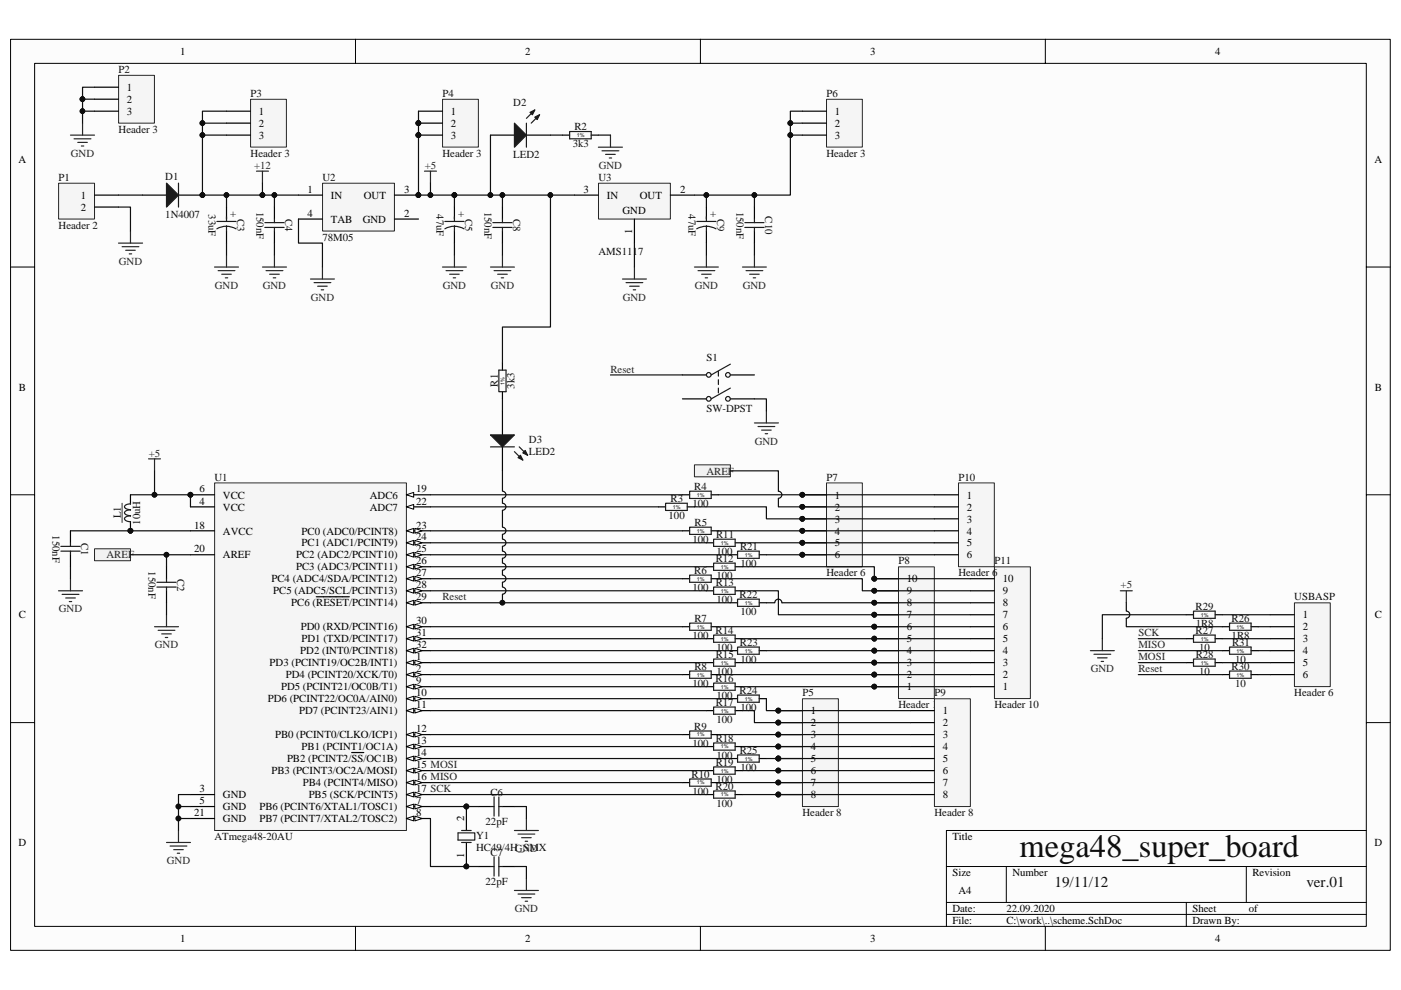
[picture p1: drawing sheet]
<svg xmlns="http://www.w3.org/2000/svg" width="297mm" height="210mm" viewBox="0 0 297 210" stroke-linecap="round" stroke-linejoin="round" font-family="sans-serif">
<path d="M2.3 8.4h292.5v193.2h-292.5z" fill="#fcfcfc"/>
<path d="M2.2 8.3h292.6v193.3h-292.6z" fill="none" stroke="#000" stroke-width=".21"/>
<path d="M7.4 13.5h282.3v183h-282.3z" fill="#fcfcfc"/>
<g fill="none" stroke="#000" stroke-width=".21">
<path d="M7.3 13.4h282.4v183.1h-282.4zM75.4 8.3v5.1M148.5 8.3v5.1M221.6 8.3v5.1M2.2 56.6h5.1M289.7 56.6h5.1M2.2 104.9h5.1M289.7 104.9h5.1M2.2 153.3h5.1M289.7 153.3h5.1M289.7 176.1h-89v20.4M75.4 196.5v5.1"/>
<path d="M148.5 196.5v5.1M200.7 183.8h89M200.7 191.4h89M200.7 194h89M213.4 183.8v7.6M221.6 196.5v5.1M251.5 191.4v5.1M264.2 183.8v7.6"/>
</g>
<path d="M45.5 102.4h40.7v73.7h-40.7z" fill="#f5f5f5"/>
<path d="M45.5 102.4h40.7v73.7h-40.7z" fill="none" stroke="#262626" stroke-width=".21"/>
<path d="M86.2 127.8h5.1" fill="none" stroke="#000" stroke-width=".25"/>
<path d="M86.2 127.8l1.5-.5v1.1z" fill="#fcfcfc"/>
<path d="M86.2 127.8l1.5-.5v1.1z" fill="none" stroke="#000" stroke-width=".21"/>
<path d="M88 127.3l1.5 .5-1.5 .6z" fill="#fcfcfc"/>
<path d="M88 127.3l1.5 .5-1.5 .6z" fill="none" stroke="#000" stroke-width=".21"/>
<path d="M67.1 126.6h7M86.2 132.9h5.1" fill="none" stroke="#000" stroke-width=".25"/>
<path d="M86.2 132.9l1.5-.5v1z" fill="#fcfcfc"/>
<path d="M86.2 132.9l1.5-.5v1z" fill="none" stroke="#000" stroke-width=".21"/>
<path d="M88 132.4l1.5 .5-1.5 .5z" fill="#fcfcfc"/>
<path d="M88 132.4l1.5 .5-1.5 .5z" fill="none" stroke="#000" stroke-width=".21"/>
<path d="M86.2 135.5h5.1" fill="none" stroke="#000" stroke-width=".25"/>
<path d="M86.2 135.5l1.5-.5v1z" fill="#fcfcfc"/>
<path d="M86.2 135.5l1.5-.5v1z" fill="none" stroke="#000" stroke-width=".21"/>
<path d="M88 135l1.5 .5-1.5 .5z" fill="#fcfcfc"/>
<path d="M88 135l1.5 .5-1.5 .5z" fill="none" stroke="#000" stroke-width=".21"/>
<path d="M86.2 138h5.1" fill="none" stroke="#000" stroke-width=".25"/>
<path d="M86.2 138l1.5-.5v1z" fill="#fcfcfc"/>
<path d="M86.2 138l1.5-.5v1z" fill="none" stroke="#000" stroke-width=".21"/>
<path d="M88 137.5l1.5 .5-1.5 .5z" fill="#fcfcfc"/>
<path d="M88 137.5l1.5 .5-1.5 .5z" fill="none" stroke="#000" stroke-width=".21"/>
<path d="M86.2 143.1h5.1" fill="none" stroke="#000" stroke-width=".25"/>
<path d="M86.2 143.1l1.5-.5v1z" fill="#fcfcfc"/>
<path d="M86.2 143.1l1.5-.5v1z" fill="none" stroke="#000" stroke-width=".21"/>
<path d="M88 142.6l1.5 .5-1.5 .5z" fill="#fcfcfc"/>
<path d="M88 142.6l1.5 .5-1.5 .5z" fill="none" stroke="#000" stroke-width=".21"/>
<path d="M40.4 104.9h5.1M40.4 171.1h5.1M86.2 171.1h5.1" fill="none" stroke="#000" stroke-width=".25"/>
<circle cx="40.4" cy="104.9" r=".49" fill="#0e0e0e" stroke="#0e0e0e" stroke-width=".21"/>
<path d="M86.2 171.1l1.5-.5v1z" fill="#fcfcfc"/>
<path d="M86.2 171.1l1.5-.5v1z" fill="none" stroke="#000" stroke-width=".21"/>
<path d="M88 170.6l1.5 .5-1.5 .5z" fill="#fcfcfc"/>
<path d="M88 170.6l1.5 .5-1.5 .5z" fill="none" stroke="#000" stroke-width=".21"/>
<path d="M86.2 173.6h5.1" fill="none" stroke="#000" stroke-width=".25"/>
<path d="M86.2 173.6l1.5-.5v1z" fill="#fcfcfc"/>
<path d="M86.2 173.6l1.5-.5v1z" fill="none" stroke="#000" stroke-width=".21"/>
<path d="M88 173.1l1.5 .5-1.5 .5z" fill="#fcfcfc"/>
<path d="M88 173.1l1.5 .5-1.5 .5z" fill="none" stroke="#000" stroke-width=".21"/>
<path d="M86.2 145.6h5.1" fill="none" stroke="#000" stroke-width=".25"/>
<path d="M86.2 145.6l1.5-.5v1.1z" fill="#fcfcfc"/>
<path d="M86.2 145.6l1.5-.5v1.1z" fill="none" stroke="#000" stroke-width=".21"/>
<path d="M88 145.1l1.5 .5-1.5 .6z" fill="#fcfcfc"/>
<path d="M88 145.1l1.5 .5-1.5 .6z" fill="none" stroke="#000" stroke-width=".21"/>
<path d="M86.2 148.2h5.1" fill="none" stroke="#000" stroke-width=".25"/>
<path d="M86.2 148.2l1.5-.5v1z" fill="#fcfcfc"/>
<path d="M86.2 148.2l1.5-.5v1z" fill="none" stroke="#000" stroke-width=".21"/>
<path d="M88 147.7l1.5 .5-1.5 .5z" fill="#fcfcfc"/>
<path d="M88 147.7l1.5 .5-1.5 .5z" fill="none" stroke="#000" stroke-width=".21"/>
<path d="M86.2 150.7h5.1" fill="none" stroke="#000" stroke-width=".25"/>
<path d="M86.2 150.7l1.5-.5v1z" fill="#fcfcfc"/>
<path d="M86.2 150.7l1.5-.5v1z" fill="none" stroke="#000" stroke-width=".21"/>
<path d="M88 150.2l1.5 .5-1.5 .5z" fill="#fcfcfc"/>
<path d="M88 150.2l1.5 .5-1.5 .5z" fill="none" stroke="#000" stroke-width=".21"/>
<path d="M86.2 155.8h5.1" fill="none" stroke="#000" stroke-width=".25"/>
<path d="M86.2 155.8l1.5-.5v1z" fill="#fcfcfc"/>
<path d="M86.2 155.8l1.5-.5v1z" fill="none" stroke="#000" stroke-width=".21"/>
<path d="M88 155.3l1.5 .5-1.5 .5z" fill="#fcfcfc"/>
<path d="M88 155.3l1.5 .5-1.5 .5z" fill="none" stroke="#000" stroke-width=".21"/>
<path d="M86.2 158.3h5.1" fill="none" stroke="#000" stroke-width=".25"/>
<path d="M86.2 158.3l1.5-.5v1.1z" fill="#fcfcfc"/>
<path d="M86.2 158.3l1.5-.5v1.1z" fill="none" stroke="#000" stroke-width=".21"/>
<path d="M88 157.8l1.5 .5-1.5 .6z" fill="#fcfcfc"/>
<path d="M88 157.8l1.5 .5-1.5 .6z" fill="none" stroke="#000" stroke-width=".21"/>
<path d="M86.2 160.9h5.1" fill="none" stroke="#000" stroke-width=".25"/>
<path d="M86.2 160.9l1.5-.5v1z" fill="#fcfcfc"/>
<path d="M86.2 160.9l1.5-.5v1z" fill="none" stroke="#000" stroke-width=".21"/>
<path d="M88 160.4l1.5 .5-1.5 .5z" fill="#fcfcfc"/>
<path d="M88 160.4l1.5 .5-1.5 .5z" fill="none" stroke="#000" stroke-width=".21"/>
<path d="M74.6 159.6h2.5M86.2 163.4h5.1" fill="none" stroke="#000" stroke-width=".25"/>
<path d="M86.2 163.4l1.5-.5v1.1z" fill="#fcfcfc"/>
<path d="M86.2 163.4l1.5-.5v1.1z" fill="none" stroke="#000" stroke-width=".21"/>
<path d="M88 162.9l1.5 .5-1.5 .6z" fill="#fcfcfc"/>
<path d="M88 162.9l1.5 .5-1.5 .6z" fill="none" stroke="#000" stroke-width=".21"/>
<path d="M86.2 166h5.1" fill="none" stroke="#000" stroke-width=".25"/>
<path d="M86.2 166l1.5-.5v1z" fill="#fcfcfc"/>
<path d="M86.2 166l1.5-.5v1z" fill="none" stroke="#000" stroke-width=".21"/>
<path d="M88 165.5l1.5 .5-1.5 .5z" fill="#fcfcfc"/>
<path d="M88 165.5l1.5 .5-1.5 .5z" fill="none" stroke="#000" stroke-width=".21"/>
<path d="M86.2 168.5h5.1" fill="none" stroke="#000" stroke-width=".25"/>
<path d="M86.2 168.5l1.5-.5v1z" fill="#fcfcfc"/>
<path d="M86.2 168.5l1.5-.5v1z" fill="none" stroke="#000" stroke-width=".21"/>
<path d="M88 168l1.5 .5-1.5 .5z" fill="#fcfcfc"/>
<path d="M88 168l1.5 .5-1.5 .5z" fill="none" stroke="#000" stroke-width=".21"/>
<path d="M40.4 112.6h5.1M40.4 117.7h5.1M86.2 112.6h5.1M40.4 173.6h5.1" fill="none" stroke="#000" stroke-width=".25"/>
<path d="M86.2 112.6l1.5-.5v1z" fill="#fcfcfc"/>
<path d="M86.2 112.6l1.5-.5v1z" fill="none" stroke="#000" stroke-width=".21"/>
<path d="M88 112.1l1.5 .5-1.5 .5z" fill="#fcfcfc"/>
<path d="M88 112.1l1.5 .5-1.5 .5z" fill="none" stroke="#000" stroke-width=".21"/>
<path d="M86.2 115.1h5.1" fill="none" stroke="#000" stroke-width=".25"/>
<path d="M86.2 115.1l1.5-.5v1z" fill="#fcfcfc"/>
<path d="M86.2 115.1l1.5-.5v1z" fill="none" stroke="#000" stroke-width=".21"/>
<path d="M88 114.6l1.5 .5-1.5 .5z" fill="#fcfcfc"/>
<path d="M88 114.6l1.5 .5-1.5 .5z" fill="none" stroke="#000" stroke-width=".21"/>
<path d="M86.2 117.7h5.1" fill="none" stroke="#000" stroke-width=".25"/>
<path d="M86.2 117.7l1.5-.5v1z" fill="#fcfcfc"/>
<path d="M86.2 117.7l1.5-.5v1z" fill="none" stroke="#000" stroke-width=".21"/>
<path d="M88 117.2l1.5 .5-1.5 .5z" fill="#fcfcfc"/>
<path d="M88 117.2l1.5 .5-1.5 .5z" fill="none" stroke="#000" stroke-width=".21"/>
<path d="M86.2 120.2h5.1" fill="none" stroke="#000" stroke-width=".25"/>
<path d="M86.2 120.2l1.5-.5v1z" fill="#fcfcfc"/>
<path d="M86.2 120.2l1.5-.5v1z" fill="none" stroke="#000" stroke-width=".21"/>
<path d="M88 119.7l1.5 .5-1.5 .5z" fill="#fcfcfc"/>
<path d="M88 119.7l1.5 .5-1.5 .5z" fill="none" stroke="#000" stroke-width=".21"/>
<path d="M86.2 122.7h5.1" fill="none" stroke="#000" stroke-width=".25"/>
<path d="M86.2 122.7l1.5-.5v1.1z" fill="#fcfcfc"/>
<path d="M86.2 122.7l1.5-.5v1.1z" fill="none" stroke="#000" stroke-width=".21"/>
<path d="M88 122.2l1.5 .5-1.5 .6z" fill="#fcfcfc"/>
<path d="M88 122.2l1.5 .5-1.5 .6z" fill="none" stroke="#000" stroke-width=".21"/>
<path d="M86.2 125.3h5.1" fill="none" stroke="#000" stroke-width=".25"/>
<path d="M86.2 125.3l1.5-.5v1z" fill="#fcfcfc"/>
<path d="M86.2 125.3l1.5-.5v1z" fill="none" stroke="#000" stroke-width=".21"/>
<path d="M88 124.8l1.5 .5-1.5 .5z" fill="#fcfcfc"/>
<path d="M88 124.8l1.5 .5-1.5 .5z" fill="none" stroke="#000" stroke-width=".21"/>
<path d="M40.4 107.5h5.1M86.2 104.9h5.1M40.4 168.5h5.1" fill="none" stroke="#000" stroke-width=".25"/>
<path d="M86.2 104.9l1.5-.5v1.1z" fill="#fcfcfc"/>
<path d="M86.2 104.9l1.5-.5v1.1z" fill="none" stroke="#000" stroke-width=".21"/>
<path d="M86.2 107.5h5.1" fill="none" stroke="#000" stroke-width=".25"/>
<path d="M86.2 107.5l1.5-.5v1z" fill="#fcfcfc"/>
<path d="M86.2 107.5l1.5-.5v1z" fill="none" stroke="#000" stroke-width=".21"/>
<path d="M86.2 140.5h5.1" fill="none" stroke="#000" stroke-width=".25"/>
<path d="M86.2 140.5l1.5-.5v1.1z" fill="#fcfcfc"/>
<path d="M86.2 140.5l1.5-.5v1.1z" fill="none" stroke="#000" stroke-width=".21"/>
<path d="M88 140l1.5 .5-1.5 .6z" fill="#fcfcfc"/>
<path d="M88 140l1.5 .5-1.5 .6z" fill="none" stroke="#000" stroke-width=".21"/>
<circle cx="40.4" cy="104.9" r=".49" fill="#0e0e0e" stroke="#0e0e0e" stroke-width=".21"/>
<path d="M126.9 38.9h15.2v7.6h-15.2z" fill="#f5f5f5"/>
<path d="M126.9 38.9h15.2v7.6h-15.2z" fill="none" stroke="#262626" stroke-width=".21"/>
<path d="M121.8 41.4h5.1M134.5 46.5v5.1M142.1 41.4h5.1" fill="none" stroke="#000" stroke-width=".25"/>
<path d="M68.4 38.9h15.2v10.1h-15.2z" fill="#f5f5f5"/>
<path d="M68.4 38.9h15.2v10.1h-15.2z" fill="none" stroke="#262626" stroke-width=".21"/>
<g fill="none" stroke="#000" stroke-width=".25">
<path d="M30.2 41.4h5.1M37.8 41.4h5.1M48 43.9v2.6M48 49v2.6M58.2 43.9v2.6M58.2 49v2.6M63.3 41.4h5.1M63.3 46.5h5.1M83.6 41.4h5.1M83.6 46.5h5.1M96.3 43.9v2.6M96.3 49v2.6"/>
<path d="M106.5 43.9v2.6M106.5 49v2.6M14.9 112.6v2.5M14.9 117.7v2.5M35.3 120.2v2.5M35.3 125.3v2.5M98.9 171.1v5M98.9 178.7v5.1M101.4 171.1h2.6M106.5 171.1h2.6M101.4 183.8h2.6M106.5 183.8h2.6"/>
</g>
<g fill="#0e0e0e" stroke="#0e0e0e" stroke-width=".21">
<circle cx="88.7" cy="41.4" r=".49"/>
<circle cx="98.9" cy="183.8" r=".49"/>
<circle cx="98.9" cy="171.1" r=".49"/>
<circle cx="42.9" cy="41.4" r=".49"/>
</g>
<g fill="none" stroke="#1c1c1c" stroke-width=".25">
<path d="M46 48.5l1.2-.4 .8-.1 .9 .1 1.1 .4M46 47h4.1M48 48v1M48 46v1M56.2 47.2h4M56.2 48.2h4M58.2 46.5v.7M58.2 48.2v.8M94.3 48.5l1.2-.4 .8-.1 .9 .1 1.2 .4M94.3 47h4.1M96.3 46v1M96.3 48v1"/>
<path d="M104.5 48.2h4.1M104.5 47.2h4.1M106.5 46.5v.7M106.5 48.2v.8M12.9 116.9h4.1M12.9 115.9h4.1M14.9 115.1v.8M14.9 116.9v.8M33.3 124.5h4M33.3 123.5h4M35.3 122.7v.8M35.3 124.5v.8"/>
<path d="M97.1 176.7h3.6v1.5h-3.6zM97.9 176.1h2M97.9 178.7h2M104 171.1h.8M104.8 169v4.1M105.8 169v4.1M105.8 171.1h.7M104 183.8h.8M104.8 181.7v4.1M105.8 181.7v4.1M105.8 183.8h.7"/>
</g>
<path d="M35.3 38.8l2.5 2.6-2.5 2.5z" fill="#1c1c1c"/>
<path d="M35.3 38.8l2.5 2.6-2.5 2.5zM37.8 38.8v5.1" fill="none" stroke="#1c1c1c" stroke-width=".25"/>
<circle cx="42.9" cy="41.4" r=".49" fill="#0e0e0e" stroke="#0e0e0e" stroke-width=".21"/>
<path d="M106.5 87.2v5M106.5 94.8v5.1" fill="none" stroke="#000" stroke-width=".25"/>
<path d="M104 92.2h5.1l-2.6 2.6z" fill="#1c1c1c"/>
<path d="M104 92.2h5.1l-2.6 2.6zM109.1 95.8l1.7 1.8M110.1 94.8l1.8 1.8" fill="none" stroke="#1c1c1c" stroke-width=".25"/>
<path d="M109.8 97.1l.5-.5 .5 1z" fill="#1c1c1c"/>
<path d="M109.8 97.1l.5-.5 .5 1z" fill="none" stroke="#1c1c1c" stroke-width=".25"/>
<path d="M110.8 96.1l.6-.6 .5 1.1z" fill="#1c1c1c"/>
<path d="M104 94.8h5.1M110.8 96.1l.6-.6 .5 1.1z" fill="none" stroke="#1c1c1c" stroke-width=".25"/>
<path d="M104 28.7h5.1M111.6 28.7h5.1" fill="none" stroke="#000" stroke-width=".25"/>
<path d="M109.1 26.1l2.5 2.6-2.5 2.5z" fill="#1c1c1c"/>
<path d="M109.1 26.1l2.5 2.6-2.5 2.5zM113.4 23.3l-1.8 1.8M114.4 24.3l-1.8 1.8" fill="none" stroke="#1c1c1c" stroke-width=".25"/>
<path d="M113.4 24.8l1-.5-.5 1.1z" fill="#1c1c1c"/>
<path d="M113.4 24.8l1-.5-.5 1.1z" fill="none" stroke="#1c1c1c" stroke-width=".25"/>
<path d="M112.4 23.8l1-.5-.5 1z" fill="#1c1c1c"/>
<path d="M111.6 26.1v5.1M112.4 23.8l1-.5-.5 1zM27.7 109.4a1.15 1.15 0 0 0-1.3 .6 1.16 1.16 0 0 0 1.3 .7M27.7 106.9a1.15 1.15 0 0 0-1.3 .6 1.15 1.15 0 0 0 1.3 .6M27.7 108.1a1.15 1.15 0 0 0-1.3 .7 1.15 1.15 0 0 0 1.3 .6" fill="none" stroke="#1c1c1c" stroke-width=".25"/>
<path d="M27.7 104.9v2M27.7 110.7v1.9" fill="none" stroke="#000" stroke-width=".25"/>
<circle cx="27.7" cy="112.6" r=".49" fill="#0e0e0e" stroke="#0e0e0e" stroke-width=".21"/>
<path d="M25.9 106.7v4.1" fill="none" stroke="#1c1c1c" stroke-width=".21"/>
<path d="M12.4 38.9h7.6v7.6h-7.6z" fill="#f5f5f5"/>
<path d="M12.4 38.9h7.6v7.6h-7.6z" fill="none" stroke="#262626" stroke-width=".21"/>
<path d="M20 41.4h5.1M20 43.9h5.1" fill="none" stroke="#000" stroke-width=".25"/>
<path d="M53.1 21.1h7.6v10.1h-7.6z" fill="#f5f5f5"/>
<path d="M53.1 21.1h7.6v10.1h-7.6z" fill="none" stroke="#262626" stroke-width=".21"/>
<path d="M48 23.6h5.1M48 26.1h5.1M48 28.7h5.1" fill="none" stroke="#000" stroke-width=".25"/>
<path d="M93.8 21.1h7.6v10.1h-7.6z" fill="#f5f5f5"/>
<path d="M93.8 21.1h7.6v10.1h-7.6z" fill="none" stroke="#262626" stroke-width=".21"/>
<path d="M88.7 23.6h5.1M88.7 26.1h5.1M88.7 28.7h5.1" fill="none" stroke="#000" stroke-width=".25"/>
<g fill="#0e0e0e" stroke="#0e0e0e" stroke-width=".21">
<circle cx="88.7" cy="26.1" r=".49"/>
<circle cx="88.7" cy="28.7" r=".49"/>
</g>
<path d="M175.3 21.1h7.5v10.1h-7.5z" fill="#f5f5f5"/>
<path d="M175.2 21.1h7.6v10.1h-7.6z" fill="none" stroke="#262626" stroke-width=".21"/>
<path d="M170.1 23.6h5.1M170.1 26.1h5.1M170.1 28.7h5.1" fill="none" stroke="#000" stroke-width=".25"/>
<path d="M25.2 16h7.5v10.1h-7.5z" fill="#f5f5f5"/>
<path d="M25.1 16h7.6v10.1h-7.6z" fill="none" stroke="#262626" stroke-width=".21"/>
<g fill="none" stroke="#000" stroke-width=".25">
<path d="M20 18.5h5.1M20 21h5.1M20 23.6h5.1M119.2 28.7h1.6M125.3 28.7h1.6M149.8 43.9v2.6M149.8 49v2.6M160 43.9v2.6M160 49v2.6M106.5 77v1.5M144.7 79.5h5.1M154.9 79.5h5.1"/>
<path d="M106.5 83.1v1.5M144.7 84.6h5.1M154.9 84.6h5.1M139.6 107.5h1.5M144.7 104.9h1.5M144.7 112.6h1.5M145.7 107.5h1.5M149.8 115.1h1.5M150.8 104.9h1.5M150.8 112.6h1.5M154.9 117.7h1.5M155.9 115.1h1.5"/>
<path d="M161 117.7h1.5M144.7 122.7h1.5M144.7 132.9h1.5M149.8 120.2h1.5M149.8 125.3h1.5M149.8 135.5h1.5M150.8 122.7h1.5M150.8 132.9h1.5M154.9 127.8h1.5M154.9 138h1.5M155.9 120.2h1.5M155.9 125.3h1.5"/>
<path d="M155.9 135.5h1.5M161 127.8h1.5M161 138h1.5M144.7 143.1h1.5M144.7 155.8h1.5M149.8 140.5h1.5M149.8 145.6h1.5M149.8 150.7h1.5M149.8 158.3h1.5M150.8 143.1h1.5M150.8 155.8h1.5M154.9 148.2h1.5"/>
<path d="M155.9 140.5h1.5M155.9 145.6h1.5M155.9 150.7h1.5M155.9 158.3h1.5M161 148.2h1.5M144.7 166h1.5M149.8 163.4h1.5M149.8 168.5h1.5M150.8 166h1.5M154.9 160.9h1.5M155.9 163.4h1.5M155.9 168.5h1.5"/>
<path d="M161 160.9h1.5"/>
</g>
<g fill="none" stroke="#262626" stroke-width=".25">
<path d="M14.9 28.7h5.1M15.7 29.4h3.6M16.5 30.2h2M17.2 31h.6M17.5 26.1v2.6M54.4 36.3h2.5M55.6 36.3v2.5M90 36.3h2.5M91.3 36.3v2.5M126.9 31.2h5.1M127.6 32h3.6M128.4 32.7h2"/>
<path d="M129.2 33.5h.5M129.4 28.7v2.5M25.1 51.6h5.1M25.9 52.3h3.5M26.6 53.1h2.1M27.4 53.8h.5M27.7 49v2.6M45.5 56.6h5.1M46.2 57.4h3.6M47 58.2h2M47.8 58.9h.5M48 54.1v2.5"/>
<path d="M55.6 56.6h5.1M56.4 57.4h3.6M57.2 58.2h2M57.9 58.9h.6M58.2 54.1v2.5M65.8 59.2h5.1M66.6 59.9h3.5M68.4 56.6v2.6M93.8 56.6h5.1M94.6 57.4h3.5M95.3 58.2h2.1M96.1 58.9h.5"/>
<path d="M96.3 54.1v2.5M104 56.6h5.1M104.8 57.4h3.5M105.5 58.2h2M106.3 58.9h.5M106.5 54.1v2.5M132 59.2h5.1M132.7 59.9h3.6M134.5 56.6v2.6M147.2 56.6h5.1M148 57.4h3.6M148.8 58.2h2"/>
<path d="M149.5 58.9h.5M149.8 54.1v2.5M157.4 56.6h5.1M158.2 57.4h3.5M158.9 58.2h2.1M159.7 58.9h.5M160 54.1v2.5M67.3 60.7h2.1M68.1 61.5h.5M133.5 60.7h2M134.3 61.5h.5M31.5 97.3h2.5"/>
<path d="M32.8 97.3v2.6M160 89.7h5M160.7 90.5h3.6M161.5 91.2h2M162.2 92h.5M162.5 87.2v2.5M12.4 125.3h5.1M13.2 126.1h3.5M13.9 126.8h2.1M14.7 127.6h.5M14.9 122.7v2.6M32.8 132.9h5"/>
<path d="M33.5 133.7h3.6M34.3 134.5h2M35 135.2h.6M35.3 130.4v2.5M35.3 178.7h5.1M36.1 179.5h3.5M37.8 176.1v2.6M109.1 176.1h5M109.8 176.9h3.6M110.6 177.7h2M111.4 178.4h.5M111.6 173.6v2.5"/>
<path d="M36.8 180.2h2.1M37.6 181h.5M109.1 188.9h5M109.8 189.6h3.6M110.6 190.4h2M111.4 191.2h.5M111.6 186.3v2.6"/>
</g>
<g fill="none" stroke="#1c1c1c" stroke-width=".25">
<path d="M120.8 27.9h4.5v1.5h-4.5zM147.7 48.5l1.2-.4 .9-.1 .8 .1 1.2 .4M147.7 47h4.1M149.8 46v1M149.8 48v1M157.9 48.2h4.1M157.9 47.2h4.1M160 46.5v.7M160 48.2v.8M105.8 78.5h1.5v4.6h-1.5zM152.3 78.8v1M154.9 77.2l-4.1 2.3"/>
<path d="M152.3 80.5v1.1M152.3 82.3v1M154.9 82.3l-4.1 2.3M141.1 106.7h4.6v1.6h-4.6zM146.2 104.2h4.6v1.5h-4.6zM146.2 111.8h4.6v1.5h-4.6zM151.3 114.4h4.6v1.5h-4.6zM151.3 119.4h4.6v1.6h-4.6zM156.4 116.9h4.6v1.5h-4.6zM146.2 122h4.6v1.5h-4.6zM146.2 132.2h4.6v1.5h-4.6zM151.3 124.5h4.6v1.6h-4.6z"/>
<path d="M151.3 134.7h4.6v1.5h-4.6zM151.3 139.8h4.6v1.5h-4.6zM156.4 127.1h4.6v1.5h-4.6zM156.4 137.2h4.6v1.6h-4.6zM146.2 142.3h4.6v1.6h-4.6zM146.2 155h4.6v1.6h-4.6zM151.3 144.9h4.6v1.5h-4.6zM151.3 150h4.6v1.5h-4.6zM151.3 157.6h4.6v1.5h-4.6zM156.4 147.4h4.6v1.5h-4.6zM146.2 165.2h4.6v1.6h-4.6zM151.3 162.7h4.6v1.5h-4.6z"/>
<path d="M151.3 167.8h4.6v1.5h-4.6zM156.4 160.1h4.6v1.5h-4.6z"/>
<circle cx="150.3" cy="79.5" r=".5"/>
<circle cx="154.3" cy="79.5" r=".49"/>
<circle cx="150.3" cy="84.6" r=".5"/>
<circle cx="154.3" cy="84.6" r=".49"/>
</g>
<path d="M190.5 120.2h7.6v28h-7.6z" fill="#f5f5f5"/>
<path d="M190.5 120.2h7.6v28h-7.6z" fill="none" stroke="#262626" stroke-width=".21"/>
<path d="M185.4 138h5.1M185.4 135.5h5.1M185.4 132.9h5.1M185.4 130.4h5.1M185.4 127.8h5.1M185.4 125.3h5.1M185.4 122.7h5.1M185.4 145.6h5.1M185.4 143.1h5.1M185.4 140.5h5.1" fill="none" stroke="#000" stroke-width=".25"/>
<g fill="#0e0e0e" stroke="#0e0e0e" stroke-width=".21">
<circle cx="185.4" cy="145.6" r=".49"/>
<circle cx="185.4" cy="143.1" r=".49"/>
<circle cx="185.4" cy="140.5" r=".49"/>
<circle cx="185.4" cy="138" r=".49"/>
<circle cx="185.4" cy="135.5" r=".49"/>
<circle cx="185.4" cy="132.9" r=".49"/>
<circle cx="185.4" cy="130.4" r=".49"/>
<circle cx="185.4" cy="127.8" r=".49"/>
<circle cx="185.4" cy="125.3" r=".49"/>
<circle cx="185.4" cy="122.7" r=".49"/>
</g>
<path d="M175.3 102.4h7.5v17.8h-7.5z" fill="#f5f5f5"/>
<path d="M175.2 102.4h7.6v17.8h-7.6z" fill="none" stroke="#262626" stroke-width=".21"/>
<path d="M170.1 104.9h5.1M170.1 107.5h5.1M170.1 110h5.1M170.1 112.6h5.1M170.1 115.1h5.1M170.1 117.7h5.1" fill="none" stroke="#000" stroke-width=".25"/>
<g fill="#0e0e0e" stroke="#0e0e0e" stroke-width=".21">
<circle cx="170.1" cy="104.9" r=".49"/>
<circle cx="170.1" cy="107.5" r=".49"/>
<circle cx="170.1" cy="110" r=".49"/>
<circle cx="170.1" cy="112.6" r=".49"/>
<circle cx="170.1" cy="115.1" r=".49"/>
<circle cx="170.1" cy="117.7" r=".49"/>
</g>
<path d="M170.2 148.2h7.6v22.9h-7.6z" fill="#f5f5f5"/>
<path d="M170.1 148.2h7.7v22.9h-7.7z" fill="none" stroke="#262626" stroke-width=".21"/>
<path d="M165 150.7h5.1M165 153.3h5.1M165 155.8h5.1M165 158.3h5.1M165 160.9h5.1M165 163.4h5.1M165 166h5.1M165 168.5h5.1" fill="none" stroke="#000" stroke-width=".25"/>
<g fill="#0e0e0e" stroke="#0e0e0e" stroke-width=".21">
<circle cx="165" cy="150.7" r=".5"/>
<circle cx="165" cy="153.3" r=".5"/>
<circle cx="165" cy="155.8" r=".5"/>
<circle cx="165" cy="158.3" r=".5"/>
<circle cx="165" cy="160.9" r=".5"/>
<circle cx="165" cy="163.4" r=".5"/>
<circle cx="165" cy="166" r=".5"/>
<circle cx="165" cy="168.5" r=".5"/>
</g>
<g fill="#f0f0f0" stroke="#262626" stroke-width=".21">
<path d="M20 116.4h7.7v2.5h-7.7z" fill-rule="evenodd"/>
<path d="M147.2 98.6h7.7v2.5h-7.7z" fill-rule="evenodd"/>
</g>
<path d="M210.9 120.2h7.6v28h-7.6z" fill="#f5f5f5"/>
<path d="M210.8 120.2h7.7v28h-7.7z" fill="none" stroke="#262626" stroke-width=".21"/>
<path d="M205.7 138h5.1M205.7 135.5h5.1M205.7 132.9h5.1M205.7 130.4h5.1M205.7 127.8h5.1M205.7 125.3h5.1M205.7 122.7h5.1M205.7 145.6h5.1M205.7 143.1h5.1M205.7 140.5h5.1" fill="none" stroke="#000" stroke-width=".25"/>
<path d="M203.2 102.4h7.6v17.8h-7.6z" fill="#f5f5f5"/>
<path d="M203.2 102.4h7.6v17.8h-7.6z" fill="none" stroke="#262626" stroke-width=".21"/>
<path d="M198.1 104.9h5.1M198.1 107.5h5.1M198.1 110h5.1M198.1 112.6h5.1M198.1 115.1h5.1M198.1 117.7h5.1" fill="none" stroke="#000" stroke-width=".25"/>
<path d="M198.1 148.2h7.6v22.9h-7.6z" fill="#f5f5f5"/>
<path d="M198.1 148.2h7.6v22.9h-7.6z" fill="none" stroke="#262626" stroke-width=".21"/>
<path d="M193 150.7h5.1M193 153.3h5.1M193 155.8h5.1M193 158.3h5.1M193 160.9h5.1M193 163.4h5.1M193 166h5.1M193 168.5h5.1" fill="none" stroke="#000" stroke-width=".25"/>
<path d="M274.5 127.9h7.5v17.7h-7.5z" fill="#f5f5f5"/>
<path d="M274.4 127.9h7.6v17.7h-7.6z" fill="none" stroke="#262626" stroke-width=".21"/>
<g fill="none" stroke="#000" stroke-width=".25">
<path d="M251.5 130.4h1.5M251.5 135.5h1.5M257.6 130.4h1.6M257.6 135.5h1.6M259.2 132.9h1.5M259.2 138h1.5M265.3 132.9h1.5M265.3 138h1.5M269.3 130.4h5.1M269.3 132.9h5.1M269.3 135.5h5.1M269.3 138h5.1"/>
<path d="M251.5 140.5h1.5M257.6 140.5h1.6M259.2 143.1h1.5M265.3 143.1h1.5M269.3 140.5h5.1M269.3 143.1h5.1"/>
</g>
<path d="M231.2 138h5.1M231.9 138.8h3.6M232.7 139.5h2M233.7 135.5v2.5M237.5 125.3h2.6M238.8 125.3v2.5M233.5 140.3h.5" fill="none" stroke="#262626" stroke-width=".25"/>
<path d="M253 134.7h4.6v1.5h-4.6zM253 139.8h4.6v1.5h-4.6zM253 129.6h4.6v1.5h-4.6zM260.7 137.2h4.6v1.6h-4.6zM260.7 132.2h4.6v1.5h-4.6zM260.7 142.3h4.6v1.6h-4.6z" fill="none" stroke="#1c1c1c" stroke-width=".25"/>
<g fill="none" stroke="#0e0e0e" stroke-width=".25">
<path d="M20 18.5h-2.5v2.5M17.5 23.6v2.5M17.5 21v2.6h2.5M17.5 21h2.5M48 28.7h-5.1v12.7h12.7M48 23.6h-5.1v2.5M48 26.1h-5.1v2.6M55.6 38.8v2.6M88.7 23.6v17.8h2.6v-2.6M104 28.7v12.7M116.7 28.7h2.5M126.9 28.7h2.5"/>
<path d="M167.6 26.1h2.5M167.6 28.7h2.5M170.1 23.6h-2.5v17.8h-20.4M25.1 43.9h2.6v5.1M25.1 41.4h5.1M48 41.4v2.5M48 51.6v2.5M55.6 41.4h2.6v2.5M58.2 41.4h5.1M58.2 51.6v2.5M63.3 46.5v5.1h5.1v5M91.3 41.4h30.5"/>
<path d="M96.3 41.4v2.5M96.3 51.6v2.5M106.5 41.4v2.5M106.5 51.6v2.5M116.7 41.4v28h-10.2v7.6M134.5 51.6v5M149.8 41.4v2.5M149.8 51.6v2.5M160 41.4v2.5M160 51.6v2.5M129.4 79.5h15.3M32.8 99.9v5"/>
<path d="M106.5 99.9v4.3a.75 .75 0 0 1 .8 .7 .75 .75 0 0 1-.8 .8M106.5 84.6v2.6M154.9 99.9h10.1v4.3a.75 .75 0 0 1 .8 .7 .75 .75 0 0 1-.8 .8M160 84.6h2.5v2.6M14.9 112.6h25.5M27.7 117.7h7.6M27.7 104.9h12.7v2.6M40.4 117.7h-5.1v2.5M91.3 107.5h48.3M91.3 115.1h58.5M91.3 104.9h53.4M91.3 112.6h53.4"/>
<path d="M91.3 117.7h63.6M106.5 108.3v3.5a.76 .76 0 0 1 .8 .8 .76 .76 0 0 1-.8 .7v1.1a.76 .76 0 0 1 .8 .7 .76 .76 0 0 1-.8 .8v1a.76 .76 0 0 1 .8 .8 .76 .76 0 0 1-.8 .7v1a.76 .76 0 0 1 .8 .8 .76 .76 0 0 1-.8 .8v1a.76 .76 0 0 1 .8 .7 .76 .76 0 0 1-.8 .8v1a.77 .77 0 0 1 .8 .8 .77 .77 0 0 1-.8 .8v1.7h48.4M106.5 105.7v1a.74 .74 0 0 1 .8 .8 .74 .74 0 0 1-.8 .7M147.2 107.5h15.3v2.5h35.6M152.3 104.9h45.8M152.3 112.6h45.8M157.4 115.1h40.7M162.5 117.7h35.6M165 105.7v1.8h33.1M14.9 120.2v2.5M35.3 127.8v2.6M91.3 138h63.6"/>
<path d="M91.3 120.2h58.5M91.3 125.3h58.5M91.3 132.9h53.4M91.3 122.7h53.4M91.3 135.5h58.5M91.3 127.8h15.2M152.3 122.7h30.5v2.6h22.9M152.3 132.9h53.4M157.4 125.3h7.6v5.1h40.7M157.4 135.5h48.3M157.4 120.2h28v2.5h20.3M162.5 127.8h1.8a.75 .75 0 0 1 .7-.7 .75 .75 0 0 1 .8 .7h39.9"/>
<path d="M162.5 138h43.2M238.8 127.8v1.8a.76 .76 0 0 1 .7 .8 .76 .76 0 0 1-.7 .7v1.8h20.4M241.3 135.5h10.2M241.3 138h17.9M251.5 130.4h-17.8v5.1M259.2 135.5h10.1M259.2 130.4h10.1M266.8 132.9h2.5M266.8 138h2.5M91.3 148.2h63.6M91.3 143.1h53.4M91.3 155.8h53.4"/>
<path d="M91.3 140.5h58.5M91.3 145.6h58.5M91.3 150.7h58.5M91.3 158.3h58.5M152.3 143.1h53.4M152.3 155.8h40.7M157.4 150.7h2.6v2.6h33M157.4 140.5h48.3M157.4 145.6h48.3M157.4 158.3h35.6M162.5 148.2v2.5h30.5M241.3 140.5h10.2"/>
<path d="M241.3 143.1h17.9M259.2 140.5h10.1M266.8 143.1h2.5M40.4 173.6h-2.6v2.5M40.4 171.1h-2.6v2.5M40.4 168.5h-2.6v2.6M91.3 160.9h63.6M91.3 166h53.4M91.3 173.6v10.2h10.1M91.3 163.4h58.5M91.3 168.5h58.5M91.3 171.1h10.1"/>
<path d="M109.1 171.1h2.5v2.5M152.3 166h40.7M157.4 163.4h35.6M157.4 168.5h35.6M162.5 160.9h30.5M109.1 183.8h2.5v2.5"/>
</g>
<g fill="#0e0e0e" stroke="#0e0e0e" stroke-width=".21">
<circle cx="17.5" cy="21" r=".49"/>
<circle cx="17.5" cy="23.6" r=".49"/>
<circle cx="167.6" cy="26.1" r=".49"/>
<circle cx="167.6" cy="28.7" r=".49"/>
<circle cx="106.5" cy="41.4" r=".5"/>
<circle cx="96.3" cy="41.4" r=".49"/>
<circle cx="88.7" cy="26.1" r=".49"/>
<circle cx="88.7" cy="28.7" r=".49"/>
<circle cx="88.7" cy="41.4" r=".49"/>
<circle cx="104" cy="41.4" r=".5"/>
<circle cx="116.7" cy="41.4" r=".49"/>
<circle cx="91.3" cy="41.4" r=".5"/>
<circle cx="55.6" cy="41.4" r=".49"/>
<circle cx="48" cy="41.4" r=".5"/>
<circle cx="58.2" cy="41.4" r=".49"/>
<circle cx="42.9" cy="28.7" r=".49"/>
<circle cx="42.9" cy="41.4" r=".49"/>
<circle cx="42.9" cy="26.1" r=".49"/>
<circle cx="35.3" cy="117.7" r=".5"/>
<circle cx="37.8" cy="173.6" r=".5"/>
<circle cx="37.8" cy="171.1" r=".5"/>
<circle cx="98.9" cy="183.8" r=".49"/>
<circle cx="98.9" cy="171.1" r=".49"/>
<circle cx="159.9" cy="41.4" r=".5"/>
<circle cx="149.8" cy="41.4" r=".5"/>
<circle cx="106.5" cy="127.8" r=".5"/>
<circle cx="170.1" cy="110" r=".49"/>
<circle cx="170.1" cy="112.6" r=".49"/>
<circle cx="170.1" cy="115.1" r=".49"/>
<circle cx="170.1" cy="117.7" r=".49"/>
<circle cx="165" cy="150.7" r=".5"/>
<circle cx="165" cy="153.3" r=".5"/>
<circle cx="165" cy="155.8" r=".5"/>
<circle cx="165" cy="158.3" r=".5"/>
<circle cx="185.4" cy="145.6" r=".49"/>
<circle cx="185.4" cy="143.1" r=".49"/>
<circle cx="185.4" cy="140.5" r=".49"/>
<circle cx="185.4" cy="138" r=".49"/>
<circle cx="185.4" cy="135.5" r=".49"/>
<circle cx="185.4" cy="132.9" r=".49"/>
<circle cx="185.4" cy="125.3" r=".49"/>
<circle cx="185.4" cy="122.7" r=".49"/>
<circle cx="27.7" cy="112.6" r=".49"/>
<circle cx="32.7" cy="104.9" r=".5"/>
<circle cx="40.4" cy="104.9" r=".49"/>
<circle cx="170.1" cy="104.9" r=".49"/>
<circle cx="170.1" cy="107.5" r=".49"/>
<circle cx="185.4" cy="130.4" r=".49"/>
<circle cx="165" cy="160.9" r=".5"/>
<circle cx="165" cy="168.5" r=".5"/>
<circle cx="165" cy="166" r=".5"/>
<circle cx="165" cy="163.4" r=".5"/>
<circle cx="185.4" cy="127.8" r=".49"/>
</g>
<text font-size="6.9" fill="#0e0e0e" x="216.2" y="181.8">mega48_super_board</text>
<g font-size="3.2" fill="#0e0e0e">
<text x="223.6" y="188.2">19/11/12</text>
<text x="277" y="188.2">ver.01</text>
</g>
<g font-size="2.3">
<text x="38.2" y="11.7">1</text>
<text x="111.4" y="11.7">2</text>
<text x="184.5" y="11.7">3</text>
<text x="257.6" y="11.7">4</text>
<text x="26.9" y="19.3">1</text>
<text x="26.9" y="21.8">2</text>
<text x="26.9" y="24.4">3</text>
<text x="54.9" y="24.4">1</text>
<text x="54.9" y="26.9">2</text>
<text x="54.9" y="29.5">3</text>
<text x="95.6" y="24.4">1</text>
<text x="95.6" y="26.9">2</text>
<text x="95.6" y="29.5">3</text>
<text x="177" y="24.4">1</text>
<text x="177" y="26.9">2</text>
<text x="177" y="29.5">3</text>
<text x="4" y="34.5">A</text>
<text x="291.4" y="34.5">A</text>
<text x="65.2" y="40.9">1</text>
<text x="85.7" y="40.9">3</text>
<text x="123.7" y="40.9">3</text>
<text x="144.2" y="40.9">2</text>
<text x="17.1" y="42.2">1</text>
<text x="17.1" y="44.7">2</text>
<text x="65.2" y="46">4</text>
<text x="70.2" y="42.2">IN</text>
<text x="70.2" y="47.2">TAB</text>
<text x="76.9" y="47.2">GND</text>
<text x="77.1" y="42.2">OUT</text>
<text x="85.7" y="46">2</text>
<text x="128.7" y="42.2">IN</text>
<text x="132" y="45.5">GND</text>
<text x="135.7" y="42.2">OUT</text>
<text x="134" y="49.7" transform="rotate(-90 134 49.7)">1</text>
<text x="4" y="82.8">B</text>
<text x="291.5" y="82.8">B</text>
<text x="42.3" y="104.5">6</text>
<text x="42.3" y="107">4</text>
<text x="47.3" y="105.7">VCC</text>
<text x="78.4" y="105.7">ADC6</text>
<text x="88.2" y="104.5">19</text>
<text x="88.2" y="107">22</text>
<text x="177" y="105.7">1</text>
<text x="205" y="105.7">1</text>
<text x="41.1" y="112.1">18</text>
<text x="47.3" y="113.4">AVCC</text>
<text x="47.3" y="108.3">VCC</text>
<text x="63.9" y="113.4">PC0 (ADC0/PCINT8)</text>
<text x="78.4" y="108.3">ADC7</text>
<text x="88.2" y="112.1">23</text>
<text x="177" y="108.3">2</text>
<text x="177" y="110.8">3</text>
<text x="177" y="113.4">4</text>
<text x="205" y="108.3">2</text>
<text x="205" y="110.8">3</text>
<text x="205" y="113.4">4</text>
<text x="41.1" y="117.2">20</text>
<text x="47.3" y="118.4">AREF</text>
<text x="62.8" y="118.4">PC2 (ADC2/PCINT10)</text>
<text x="63.9" y="115.9">PC1 (ADC1/PCINT9)</text>
<text x="88.2" y="117.2">25</text>
<text x="88.2" y="119.7">26</text>
<text x="88.2" y="114.6">24</text>
<text x="177" y="115.9">5</text>
<text x="177" y="118.4">6</text>
<text x="205" y="115.9">5</text>
<text x="205" y="118.4">6</text>
<text x="57.5" y="123.5">PC4 (ADC4/SDA/PCINT12)</text>
<text x="62.8" y="121">PC3 (ADC3/PCINT11)</text>
<text x="88.2" y="122.3">27</text>
<text x="88.2" y="124.8">28</text>
<text x="192.3" y="123.5">10</text>
<text x="212.6" y="123.5">10</text>
<text x="4" y="131.2">C</text>
<text x="57.9" y="126.1">PC5 (ADC5/SCL/PCINT13)</text>
<text x="61.8" y="128.6">PC6 (RESET/PCINT14)</text>
<text x="88.2" y="127.4">29</text>
<text x="192.3" y="131.2">7</text>
<text x="192.3" y="128.6">8</text>
<text x="192.3" y="126.1">9</text>
<text x="212.6" y="131.2">7</text>
<text x="212.6" y="128.6">8</text>
<text x="212.6" y="126.1">9</text>
<text x="276.2" y="131.2">1</text>
<text x="291.5" y="131.2">C</text>
<text x="63.8" y="133.7">PD0 (RXD/PCINT16)</text>
<text x="63.9" y="136.2">PD1 (TXD/PCINT17)</text>
<text x="88.2" y="132.4">30</text>
<text x="88.2" y="135">31</text>
<text x="88.2" y="137.5">32</text>
<text x="192.3" y="136.2">5</text>
<text x="192.3" y="133.7">6</text>
<text x="212.6" y="136.2">5</text>
<text x="212.6" y="133.7">6</text>
<text x="276.2" y="133.7">2</text>
<text x="276.2" y="136.2">3</text>
<text x="57.2" y="141.3">PD3 (PCINT19/OC2B/INT1)</text>
<text x="60.6" y="143.9">PD4 (PCINT20/XCK/T0)</text>
<text x="63.7" y="138.8">PD2 (INT0/PCINT18)</text>
<text x="88.2" y="140.1">1</text>
<text x="88.2" y="142.6">2</text>
<text x="192.3" y="143.9">2</text>
<text x="192.3" y="141.3">3</text>
<text x="192.3" y="138.8">4</text>
<text x="212.6" y="143.9">2</text>
<text x="212.6" y="141.3">3</text>
<text x="212.6" y="138.8">4</text>
<text x="276.2" y="138.8">4</text>
<text x="276.2" y="141.3">5</text>
<text x="276.2" y="143.9">6</text>
<text x="56.8" y="149">PD6 (PCINT22/OC0A/AIN0)</text>
<text x="59.6" y="146.4">PD5 (PCINT21/OC0B/T1)</text>
<text x="88.2" y="147.7">10</text>
<text x="88.2" y="145.2">9</text>
<text x="192.3" y="146.4">1</text>
<text x="212.6" y="146.4">1</text>
<text x="63.4" y="151.5">PD7 (PCINT23/AIN1)</text>
<text x="88.2" y="150.2">11</text>
<text x="88.2" y="155.3">12</text>
<text x="171.9" y="151.5">1</text>
<text x="171.9" y="154.1">2</text>
<text x="199.9" y="151.5">1</text>
<text x="199.9" y="154.1">2</text>
<text x="58.3" y="156.6">PB0 (PCINT0/CLKO/ICP1)</text>
<text x="60.9" y="161.7">PB2 (PCINT2/SS/OC1B)</text>
<text x="63.9" y="159.1">PB1 (PCINT1/OC1A)</text>
<text x="88.2" y="160.4">14</text>
<text x="88.2" y="157.9">13</text>
<text x="171.9" y="156.6">3</text>
<text x="171.9" y="159.1">4</text>
<text x="171.9" y="161.7">5</text>
<text x="199.9" y="156.6">3</text>
<text x="199.9" y="159.1">4</text>
<text x="199.9" y="161.7">5</text>
<text x="57.5" y="164.2">PB3 (PCINT3/OC2A/MOSI)</text>
<text x="64.2" y="166.8">PB4 (PCINT4/MISO)</text>
<text x="88.2" y="163">15 MOSI</text>
<text x="88.2" y="165.5">16 MISO</text>
<text x="171.9" y="164.2">6</text>
<text x="171.9" y="166.8">7</text>
<text x="199.9" y="164.2">6</text>
<text x="199.9" y="166.8">7</text>
<text x="41.1" y="173.1">21</text>
<text x="42.3" y="170.6">5</text>
<text x="42.3" y="168">3</text>
<text x="47.3" y="171.9">GND</text>
<text x="47.3" y="169.3">GND</text>
<text x="55" y="171.9">PB6 (PCINT6/XTAL1/TOSC1)</text>
<text x="65.4" y="169.3">PB5 (SCK/PCINT5)</text>
<text x="88.2" y="170.6">7</text>
<text x="88.2" y="173.1">8</text>
<text x="88.2" y="168">17 SCK</text>
<text x="171.9" y="169.3">8</text>
<text x="199.9" y="169.3">8</text>
<text x="4" y="179.5">D</text>
<text x="47.3" y="174.4">GND</text>
<text x="55" y="174.4">PB7 (PCINT7/XTAL2/TOSC2)</text>
<text x="98.4" y="174.1" transform="rotate(-90 98.4 174.1)">2</text>
<text x="201.9" y="178.2">Title</text>
<text x="291.4" y="179.5">D</text>
<text x="98.4" y="181.9" transform="rotate(-90 98.4 181.9)">1</text>
<text x="201.9" y="185.8">Size</text>
<text x="214.6" y="185.8">Number</text>
<text x="265.5" y="185.8">Revision</text>
<text x="203.2" y="189.7">A4</text>
<text x="201.9" y="193.5">Date:</text>
<text x="201.9" y="196">File:</text>
<text x="213.4" y="193.5">22.09.2020</text>
<text x="213.4" y="196">C:\work\..\scheme.SchDoc</text>
<text x="252.8" y="193.5">Sheet</text>
<text x="252.8" y="196">Drawn By:</text>
<text x="264.7" y="193.5">of</text>
<text x="38.2" y="199.8">1</text>
<text x="111.4" y="199.8">2</text>
<text x="184.5" y="199.8">3</text>
<text x="257.6" y="199.8">4</text>
</g>
<g font-size="2.3" fill="#0e0e0e">
<text x="25.1" y="15.5">P2</text>
<text x="53.1" y="20.6">P3</text>
<text x="93.8" y="20.6">P4</text>
<text x="108.8" y="22.6">D2</text>
<text x="175.2" y="20.6">P6</text>
<text x="25.1" y="28.2">Header 3</text>
<text x="121.8" y="27.7">R2</text>
<text x="53.1" y="33.3">Header 3</text>
<text x="93.8" y="33.3">Header 3</text>
<text x="108.8" y="33.5">LED2</text>
<text x="121.5" y="31.2">3k3</text>
<text x="175.2" y="33.3">Header 3</text>
<text x="12.4" y="38.4">P1</text>
<text x="35" y="38.1">D1</text>
<text x="68.4" y="38.4">U2</text>
<text x="126.9" y="38.4">U3</text>
<text x="35" y="46.2">1N4007</text>
<text x="44.2" y="45.4" transform="rotate(90 44.2 45.4)">33uF</text>
<text x="48.8" y="46">+</text>
<text x="50.3" y="46.5" transform="rotate(90 50.3 46.5)">C3</text>
<text x="54.4" y="44.9" transform="rotate(90 54.4 44.9)">150nF</text>
<text x="60.5" y="46.5" transform="rotate(90 60.5 46.5)">C4</text>
<text x="92.5" y="45.4" transform="rotate(90 92.5 45.4)">47uF</text>
<text x="97.1" y="46">+</text>
<text x="98.6" y="46.5" transform="rotate(90 98.6 46.5)">C5</text>
<text x="102.7" y="44.9" transform="rotate(90 102.7 44.9)">150nF</text>
<text x="108.8" y="46.5" transform="rotate(90 108.8 46.5)">C8</text>
<text x="146" y="45.4" transform="rotate(90 146 45.4)">47uF</text>
<text x="150.5" y="46">+</text>
<text x="152.1" y="46.5" transform="rotate(90 152.1 46.5)">C9</text>
<text x="156.1" y="44.9" transform="rotate(90 156.1 44.9)">150nF</text>
<text x="162.2" y="45.9" transform="rotate(90 162.2 45.9)">C10</text>
<text x="12.4" y="48.5">Header 2</text>
<text x="68.4" y="51.1">78M05</text>
<text x="126.9" y="54.1">AMS1117</text>
<text x="149.8" y="76.5">S1</text>
<text x="105.5" y="82" transform="rotate(-90 105.5 82)">R1</text>
<text x="109.1" y="82.4" transform="rotate(-90 109.1 82.4)">3k3</text>
<text x="149.8" y="87.4">SW-DPST</text>
<text x="112.1" y="94">D3</text>
<text x="45.5" y="101.9">U1</text>
<text x="112.1" y="96.6">LED2</text>
<text x="175.2" y="101.9">P7</text>
<text x="203.2" y="101.9">P10</text>
<text x="142.2" y="106.5">R3</text>
<text x="146.8" y="107.5">100</text>
<text x="147.2" y="103.9">R4</text>
<text x="11.1" y="113.5" transform="rotate(90 11.1 113.5)">150nF</text>
<text x="25.7" y="109.9" transform="rotate(-90 25.7 109.9)">L1</text>
<text x="29.7" y="111.3" transform="rotate(-90 29.7 111.3)">10uH</text>
<text x="141.7" y="110.1">100</text>
<text x="147.3" y="111.6">R5</text>
<text x="17.2" y="115.2" transform="rotate(90 17.2 115.2)">C1</text>
<text x="146.8" y="115.1">100</text>
<text x="151.7" y="119.2">R12</text>
<text x="151.8" y="114.1">R11</text>
<text x="151.9" y="117.7">100</text>
<text x="156.9" y="116.7">R21</text>
<text x="190.5" y="119.7">P8</text>
<text x="210.8" y="119.7">P11</text>
<text x="31.5" y="121.2" transform="rotate(90 31.5 121.2)">150nF</text>
<text x="37.6" y="122.7" transform="rotate(90 37.6 122.7)">C2</text>
<text x="146.8" y="125.3">100</text>
<text x="147.2" y="121.8">R6</text>
<text x="151.8" y="124.3">R13</text>
<text x="151.9" y="122.8">100</text>
<text x="157" y="120.2">100</text>
<text x="175.2" y="122.3">Header 6</text>
<text x="203.2" y="122.3">Header 6</text>
<text x="147.2" y="131.9">R7</text>
<text x="151.9" y="127.9">100</text>
<text x="156.8" y="126.9">R22</text>
<text x="157" y="130.4">100</text>
<text x="253.5" y="129.4">R29</text>
<text x="261.1" y="131.9">R26</text>
<text x="274.4" y="127.4">USBASP</text>
<text x="146.8" y="135.5">100</text>
<text x="151.7" y="134.5">R14</text>
<text x="156.9" y="137">R23</text>
<text x="253.5" y="134.5">R27</text>
<text x="253.5" y="132.9">1R8</text>
<text x="261.1" y="135.5">1R8</text>
<text x="261.2" y="137">R31</text>
<text x="147.2" y="142.1">R8</text>
<text x="151.8" y="139.6">R15</text>
<text x="151.9" y="138">100</text>
<text x="151.9" y="143.1">100</text>
<text x="157" y="140.6">100</text>
<text x="253.5" y="139.6">R28</text>
<text x="254.3" y="138">10</text>
<text x="254.3" y="143.1">10</text>
<text x="261.1" y="142.1">R30</text>
<text x="261.9" y="140.6">10</text>
<text x="146.8" y="145.7">100</text>
<text x="151.7" y="144.7">R16</text>
<text x="151.7" y="149.7">R17</text>
<text x="151.9" y="148.2">100</text>
<text x="156.8" y="147.2">R24</text>
<text x="170.1" y="147.7">P5</text>
<text x="198.1" y="147.7">P9</text>
<text x="261.9" y="145.7">10</text>
<text x="274.4" y="147.7">Header 6</text>
<text x="147.2" y="154.8">R9</text>
<text x="151.9" y="153.3">100</text>
<text x="157" y="150.7">100</text>
<text x="190.5" y="150.2">Header 10</text>
<text x="210.8" y="150.2">Header 10</text>
<text x="146.8" y="158.4">100</text>
<text x="151.7" y="157.4">R18</text>
<text x="151.9" y="160.9">100</text>
<text x="156.8" y="159.9">R25</text>
<text x="146.6" y="165">R10</text>
<text x="151.7" y="167.5">R20</text>
<text x="151.7" y="162.5">R19</text>
<text x="151.9" y="166">100</text>
<text x="157" y="163.5">100</text>
<text x="104" y="168.8">C6</text>
<text x="146.8" y="168.6">100</text>
<text x="151.9" y="171.1">100</text>
<text x="170.1" y="173.1">Header 8</text>
<text x="198.1" y="173.1">Header 8</text>
<text x="45.5" y="178.2">ATmega48-20AU</text>
<text x="100.9" y="177.9">Y1</text>
<text x="103" y="174.9">22pF</text>
<text x="100.9" y="180.5">HC49/4H_SMX</text>
<text x="104" y="181.5">C7</text>
<text x="103" y="187.6">22pF</text>
</g>
<g font-size="2.3" fill="#262626">
<text x="15" y="33.3">GND</text>
<text x="53.9" y="35.8">+12</text>
<text x="90.1" y="35.8">+5</text>
<text x="126.9" y="35.8">GND</text>
<text x="25.2" y="56.2">GND</text>
<text x="45.5" y="61.2">GND</text>
<text x="55.7" y="61.2">GND</text>
<text x="65.9" y="63.8">GND</text>
<text x="93.9" y="61.2">GND</text>
<text x="104.1" y="61.2">GND</text>
<text x="132" y="63.8">GND</text>
<text x="147.3" y="61.2">GND</text>
<text x="157.5" y="61.2">GND</text>
<text x="129.4" y="79">Reset</text>
<text x="160" y="94.3">GND</text>
<text x="31.5" y="96.8">+5</text>
<text x="149.8" y="100.6">AREF</text>
<text x="22.6" y="118.4">AREF</text>
<text x="237.6" y="124.8">+5</text>
<text x="12.5" y="129.9">GND</text>
<text x="93.8" y="127.4">Reset</text>
<text x="32.8" y="137.5">GND</text>
<text x="241.4" y="135">SCK</text>
<text x="241.4" y="137.5">MISO</text>
<text x="231.2" y="142.6">GND</text>
<text x="241.4" y="142.6">Reset</text>
<text x="241.4" y="140.1">MOSI</text>
<text x="35.4" y="183.3">GND</text>
<text x="109.1" y="180.7">GND</text>
<text x="109.1" y="193.5">GND</text>
</g>
<g font-size="1.1" fill="#0e0e0e">
<text x="122.3" y="29.1">1%</text>
<text x="106.9" y="81.6" transform="rotate(-90 106.9 81.6)">1%</text>
<text x="142.6" y="107.9">1%</text>
<text x="147.7" y="105.4">1%</text>
<text x="147.7" y="113">1%</text>
<text x="152.8" y="115.5">1%</text>
<text x="157.9" y="118.1">1%</text>
<text x="147.7" y="123.2">1%</text>
<text x="152.8" y="120.6">1%</text>
<text x="152.8" y="125.7">1%</text>
<text x="157.9" y="128.2">1%</text>
<text x="254.6" y="130.8">1%</text>
<text x="147.7" y="133.3">1%</text>
<text x="152.8" y="135.9">1%</text>
<text x="254.6" y="135.9">1%</text>
<text x="262.2" y="133.3">1%</text>
<text x="147.7" y="143.5">1%</text>
<text x="152.8" y="140.9">1%</text>
<text x="157.9" y="138.4">1%</text>
<text x="254.6" y="140.9">1%</text>
<text x="262.2" y="143.5">1%</text>
<text x="262.2" y="138.4">1%</text>
<text x="152.8" y="146">1%</text>
<text x="157.9" y="148.6">1%</text>
<text x="152.8" y="151.1">1%</text>
<text x="147.7" y="156.2">1%</text>
<text x="152.8" y="158.7">1%</text>
<text x="157.9" y="161.3">1%</text>
<text x="147.7" y="166.4">1%</text>
<text x="152.8" y="163.9">1%</text>
<text x="152.8" y="168.9">1%</text>
</g>
</svg>
